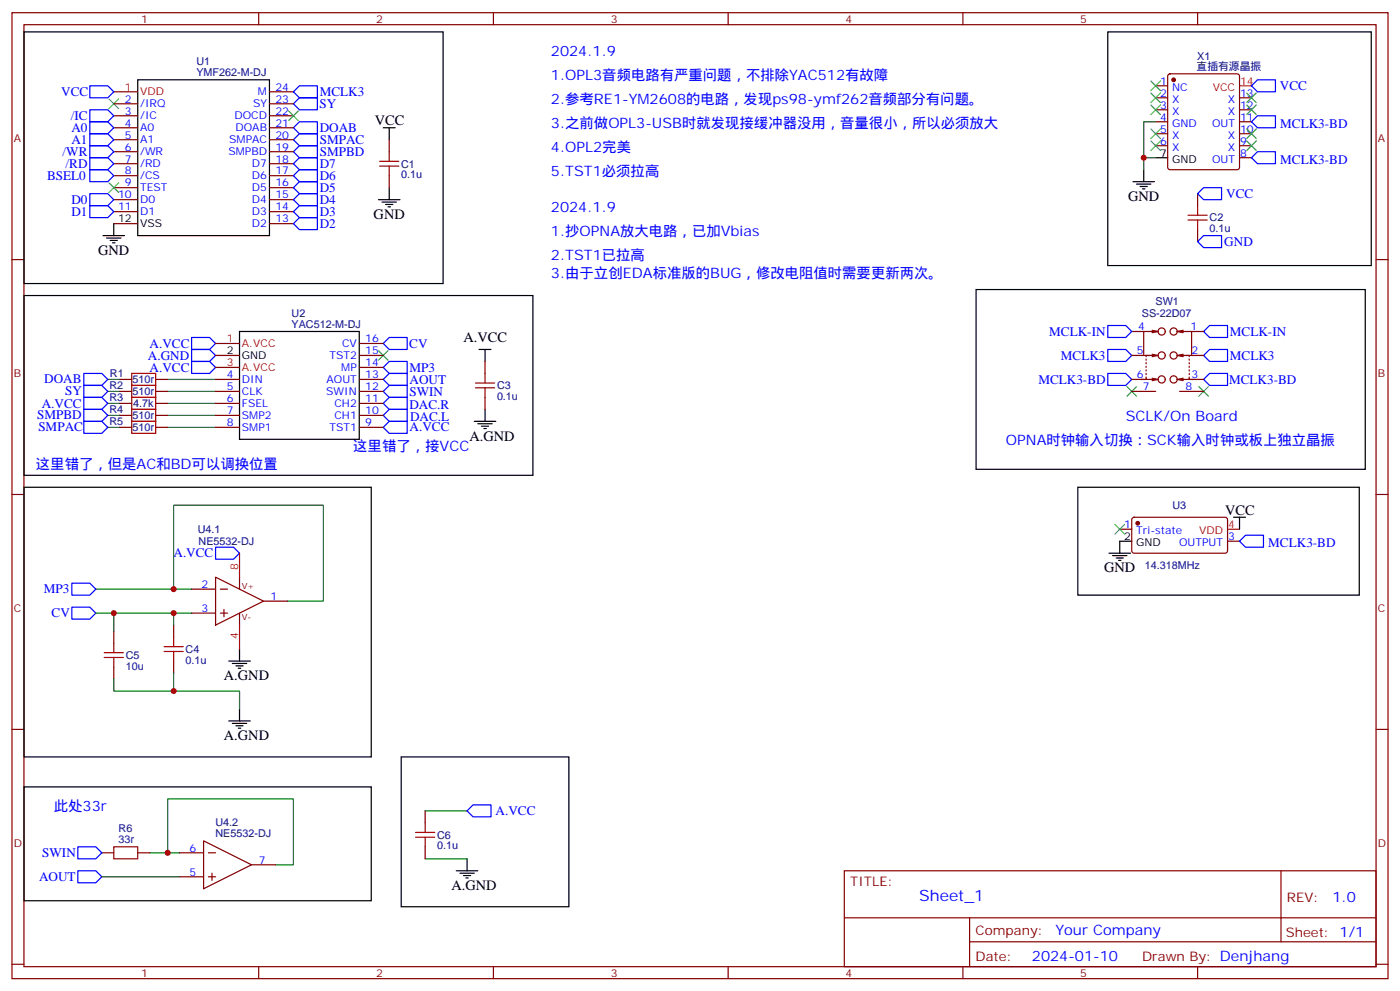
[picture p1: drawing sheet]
<svg xmlns="http://www.w3.org/2000/svg" width="412mm" height="292mm" viewBox="0 0 412 292" stroke-linecap="round" stroke-linejoin="round" font-family="sans-serif">
<g fill="none" stroke="#870000" stroke-width=".35">
<path d="M3.5 3.7h405.4v284.4h-405.4zM7.1 7.3h398.2v277.3h-398.2zM76.2 3.7v3.6M145.3 3.7v3.6M214.5 3.7v3.6M283.6 3.7v3.6M352.8 3.7v3.6M33.5 27h7.1M33.5 30.6h7.1M33.5 34.1h7.1M33.5 37.6h7.1M79.4 27h7"/>
<path d="M79.4 30.6h7M79.4 34.1h7M79.4 37.6h7M340.4 28.8h3.6M340.4 32.3h3.6M340.4 35.8h3.6M340.4 39.4h3.6M340.4 25.3h3.6M344.2 21.9l.5-.2h19.7l.5 .2 .2 .5v26.8l-.2 .5-.5 .3h-19.7l-.5-.3-.2-.5v-26.8zM365.1 28.8h3.6M365.1 32.3h3.6M365.1 35.8h3.6"/>
<path d="M365.1 39.4h3.6M33.5 41.1h7.1M33.5 44.7h7.1M33.5 48.2h7.1M33.5 51.7h7.1M33.5 55.2h7.1M33.5 58.8h7.1M79.4 41.1h7M79.4 44.7h7M79.4 48.2h7M79.4 51.7h7M79.4 55.2h7"/>
<path d="M79.4 58.8h7M114.7 41.1v3.6M114.7 51.7v3.5M340.4 42.9h3.6M352.8 57v3.5M365.1 42.9h3.6M365.1 46.4h3.6M3.5 76.4h3.6M33.5 62.3h7.1M33.5 65.8h7.1M79.4 62.3h7M79.4 65.8h7"/>
<path d="M352.8 67.6v3.5M405.3 76.4h3.6M333.4 97.6h3.5M339.4 97.2l1.7 .4M341.1 97.6h-4.2v7M341.1 97.6l-1.7 .3M346.8 97.6h4.2v7M346.8 97.6l1.7 .3M348.5 97.2l-1.7 .4M351 97.6h3.5M35.3 118.7h3.5M35.3 111.7h3.5"/>
<path d="M35.3 115.2h3.5M45.9 118.7h3.5M45.9 111.7h3.5M45.9 115.2h3.5M63.5 118.7h7.1M63.5 104.6h7.1M63.5 111.7h7.1M63.5 115.2h7.1M63.5 101.1h7.1M63.5 108.2h7.1M105.8 118.7h7.1M105.8 104.6h7.1"/>
<path d="M105.8 111.7h7.1M105.8 115.2h7.1M105.8 101.1h7.1M105.8 108.2h7.1M142.9 106.4v3.5M142.9 117v3.5M333.4 104.6h5.3M333.4 111.7h4.4M333.4 115.2h7M337.6 111v.7h2.8M337.6 105.7v.3M337.6 106.8v.3"/>
<path d="M337.6 107.8v.4M337.6 108.9v.3M337.6 109.9v.4M339.4 111.3l1.7 .4-1.7 .3M339.4 104.3l1.7 .3-1.7 .4M340.4 104.6h-2.8v.4M346.8 104.6l1.7 .4M346.8 111.7l1.7 .3M347.5 104.6h2.8v.4M347.5 115.2h7M348.5 104.3l-1.7 .3M348.5 111.3l-1.7 .4"/>
<path d="M349.2 104.6h5.3M350.1 111.7h4.4M350.3 111v.7h-2.8M350.3 105.7v.3M350.3 106.8v.3M350.3 107.8v.4M350.3 108.9v.3M350.3 109.9v.4M35.3 125.8h3.5M35.3 122.3h3.5M45.9 125.8h3.5M45.9 122.3h3.5"/>
<path d="M63.5 125.8h7.1M63.5 122.3h7.1M105.8 125.8h7.1M105.8 122.3h7.1M3.5 145.6h3.6M329.8 155.8h3.6M333.6 152.5l.5-.2h27.1l.4 .7-.1 9.4-.6 .4h-27.1l-.4-.7v-9.1zM361.6 159.3h3.5M405.3 145.6h3.6M56.4 173.4h7.1M63.5 169.9l14.1 7.1-14.1 7zM64.9 173.4h2.1"/>
<path d="M66 179.4v2.1M70.6 169.9v3.5M77.6 177h7.1M33.5 185.8v3.5M33.5 196.4v3.5M51.2 184v3.5M51.2 194.6v3.5M56.4 180.5h7.1M64.9 180.5h2.1M70.6 180.5v3.5M3.5 214.7h3.6M405.3 214.7h3.6"/>
<path d="M125.2 238.7v3.5M30 251h3.5M40.6 251h3.5M52.9 251h7.1M52.9 258.1h7.1M60 247.5l14.1 7.1-14.1 7zM61.4 251h2.1M61.4 258.1h2.1M62.4 257v2.2M74.1 254.6h7M125.2 249.3v3.5M248.7 256.3h156.6v28.3h-156.6z"/>
<path d="M377.3 256.4v20.8M248.7 270.2h156.5M285.6 277.2h119.6M285.6 270.2v14.1M3.5 283.8h3.6M76.2 284.6v3.5M145.3 284.6v3.5M214.5 284.6v3.5M283.6 284.6v3.5M352.8 284.6v3.5M405.3 283.8h3.6"/>
<circle cx="342.2" cy="97.6" r="1.06"/>
<circle cx="345.7" cy="97.6" r="1.06"/>
<circle cx="342.2" cy="104.6" r="1.06"/>
<circle cx="342.2" cy="111.7" r="1.06"/>
<circle cx="345.7" cy="104.6" r="1.06"/>
<circle cx="345.7" cy="111.7" r="1.06"/>
</g>
<g fill="none" stroke="#008700" stroke-width=".35">
<path d="M340.4 35.8h-3.5v14.2M336.9 46.4h3.5M31.7 118.7h3.6M31.7 115.2h3.6M31.7 111.7h3.6M49.4 118.7h14.1M49.4 115.2h14.1M49.4 111.7h14.1M31.7 125.8h3.6M31.7 122.3h3.6M49.4 125.8h14.1M49.4 122.3h14.1"/>
<path d="M28.2 173.4h28.2M51.2 173.4v-24.7h44v28.3h-10.5M28.2 180.5h28.2M33.5 180.5v5.3M51.2 198.1v5.3h-17.7v-3.5M51.2 180.5v3.5M51.2 203.4h19.4v5.3M125.2 238.7h12.4M30 258.1h22.9M44.1 251h5.3M52.9 251h-3.5v-15.8h37v19.4h-5.3M125.2 252.8h12.4"/>
</g>
<g fill="none" stroke="#a10000" stroke-width=".35">
<path d="M111.8 48.9h5.7M111.8 47.5h5.7M114.7 44.7v2.8M114.7 48.9v2.8M350 64.8h5.6M350 63.4h5.6M352.8 60.5v2.9M352.8 64.8v2.8M38.8 117h7.1v3.5h-7.1zM38.8 113.5h7.1v3.5h-7.1zM38.8 109.9h7.1v3.6h-7.1zM140.1 114.2h5.6"/>
<path d="M140.1 112.7h5.6M142.9 109.9v2.8M142.9 114.2v2.8M38.8 124h7.1v3.6h-7.1zM38.8 120.5h7.1v3.5h-7.1zM30.7 192.1h5.6M30.7 193.5h5.6M33.5 189.3v2.8M33.5 193.5v2.9M48.3 191.8h5.7M48.3 190.4h5.7M51.2 187.5v2.9"/>
<path d="M51.2 191.8v2.8M33.5 249.3h7.1v3.5h-7.1zM122.4 246.5h5.7M122.4 245h5.7M125.2 242.2v2.8M125.2 246.5v2.8"/>
</g>
<g fill="none" stroke="#00f" stroke-width=".35">
<path d="M26.5 35.8h5.2l1.8 1.8-1.8 1.8h-5.2zM26.5 39.4h5.2l1.8 1.7-1.8 1.8h-5.2zM26.5 32.3h5.2l1.8 1.8-1.8 1.7h-5.2zM26.5 25.3h5.2l1.8 1.7-1.8 1.8h-5.2zM86.4 30.6l1.8-1.8h5.3v3.5h-5.3zM86.4 37.6l1.8-1.8h5.3v3.6h-5.3zM86.4 27l1.8-1.7h5.3v3.5h-5.3zM370.4 23.5h5.3v3.5h-5.3l-1.7-1.7zM370.4 34.1h5.3v3.5h-5.3l-1.7-1.8zM26.5 57h5.2l1.8 1.8-1.8 1.7h-5.2zM26.5 46.4h5.2l1.8 1.8-1.8 1.8h-5.2zM26.5 42.9h5.2l1.8 1.8-1.8 1.7h-5.2z"/>
<path d="M26.5 50h5.2l1.8 1.7-1.8 1.8h-5.2zM86.4 41.1l1.8-1.7h5.3v3.5h-5.3zM86.4 44.7l1.8-1.8h5.3v3.5h-5.3zM88.2 57h5.3v3.5h-5.3l-1.8-1.7zM88.2 53.5h5.3v3.5h-5.3l-1.8-1.8zM88.2 50h5.3v3.5h-5.3l-1.8-1.8zM88.2 46.4h5.3v3.6h-5.3l-1.8-1.8zM354.5 55.2h5.3v3.6h-5.3l-1.7-1.8zM370.4 44.7h5.3v3.5h-5.3l-1.7-1.8zM26.5 60.5h5.2l1.8 1.8-1.8 1.8h-5.2zM86.4 65.8l1.8-1.7h5.3v3.5h-5.3zM86.4 62.3l1.8-1.8h5.3v3.6h-5.3z"/>
<path d="M354.5 69.4h5.3v3.5h-5.3l-1.7-1.8zM56.4 99.3h5.3l1.8 1.8-1.8 1.8h-5.3zM326.3 95.8h5.3l1.8 1.8-1.8 1.7h-5.3zM356.3 95.8h5.3v3.5h-5.3l-1.8-1.7zM24.7 117h5.3l1.7 1.7-1.7 1.8h-5.3zM24.7 109.9h5.3l1.7 1.8-1.7 1.8h-5.3zM24.7 113.5h5.3l1.7 1.7-1.7 1.8h-5.3zM56.4 102.9h5.3l1.8 1.7-1.8 1.8h-5.3zM56.4 106.4h5.3l1.8 1.8-1.8 1.7h-5.3zM112.9 101.1l1.8-1.8h5.2v3.6h-5.2zM112.9 108.2l1.8-1.8h5.2v3.5h-5.2zM112.9 111.7l1.8-1.8h5.2v3.6h-5.2z"/>
<path d="M112.9 115.2l1.8-1.7h5.2v3.5h-5.2zM114.7 117h5.2v3.5h-5.2l-1.8-1.8zM326.3 102.9h5.3l1.8 1.7-1.8 1.8h-5.3zM326.3 109.9h5.3l1.8 1.8-1.8 1.8h-5.3zM354.5 104.6l1.8-1.7h5.3v3.5h-5.3zM356.3 109.9h5.3v3.6h-5.3l-1.8-1.8zM24.7 124h5.3l1.7 1.8-1.7 1.8h-5.3zM24.7 120.5h5.3l1.7 1.8-1.7 1.7h-5.3zM114.7 124h5.2v3.6h-5.2l-1.8-1.8zM114.7 120.5h5.2v3.5h-5.2l-1.8-1.7zM366.9 157.6h5.3v3.5h-5.3l-1.8-1.8zM21.2 178.7h5.3l1.7 1.8-1.7 1.7h-5.3z"/>
<path d="M21.2 171.7h5.3l1.7 1.7-1.7 1.8h-5.3zM63.5 161.1h5.3l1.8 1.7-1.8 1.8h-5.3zM139.3 236.9h5.3v3.6h-5.3l-1.7-1.8zM22.9 249.3h5.3l1.8 1.7-1.8 1.8h-5.3zM22.9 256.3h5.3l1.8 1.8-1.8 1.8h-5.3z"/>
</g>
<g fill="none" stroke="#3c3" stroke-width=".35">
<path d="M32.1 29.1l2.8 2.9M34.9 29.1l-2.8 2.9M85 32.7l2.8 2.8M87.8 32.7l-2.8 2.8M339 23.8l2.8 2.9M339 27.4l2.8 2.8M339 30.9l2.8 2.8M339 38l2.8 2.8M341.8 23.8l-2.8 2.9M341.8 27.4l-2.8 2.8M341.8 30.9l-2.8 2.8M341.8 38l-2.8 2.8"/>
<path d="M367.2 38l2.9 2.8M367.2 30.9l2.9 2.8M367.2 27.4l2.9 2.8M370.1 38l-2.9 2.8M370.1 30.9l-2.9 2.8M370.1 27.4l-2.9 2.8M32.1 53.8l2.8 2.9M34.9 53.8l-2.8 2.9M339 41.5l2.8 2.8M341.8 41.5l-2.8 2.8M367.2 41.5l2.9 2.8M370.1 41.5l-2.9 2.8"/>
<path d="M111.5 103.2l2.8 2.8M114.3 103.2l-2.8 2.8M332 113.8l2.8 2.8M334.8 113.8l-2.8 2.8M353.1 113.8l2.9 2.8M356 113.8l-2.9 2.8M328.4 154.4l2.9 2.8M331.3 154.4l-2.9 2.8"/>
</g>
<g fill="none" stroke="#000" stroke-width=".35">
<path d="M7.1 9.4h123.4v74.1h-123.4zM326.3 9.4h77.6v68.8h-77.6zM40.6 23.5h38.8v45.9h-38.8zM112.9 37.6h3.5M114.7 37.6v3.5M111.5 58.8h6.3M112.5 59.5h4.3M114.7 55.2v3.6M333.7 53.5h6.4M334.8 54.2h4.2M335.8 54.9h2.2M336.5 55.6h.8"/>
<path d="M336.9 50v3.5M340.4 46.4h3.6M30.3 69.4h6.4M31.4 70.1h4.2M32.5 70.8h2.1M33.2 71.5h.7M33.5 65.8v3.6M113.6 60.2h2.1M114.3 60.9h.7M7.1 87h149.9v52.9h-149.9zM70.6 97.6h35.2v31.7h-35.2zM287.5 85.2h114.7v52.9h-114.7z"/>
<path d="M141.1 102.9h3.5M142.9 102.9v3.5M139.7 124h6.3M140.8 124.7h4.2M141.8 125.4h2.1M142.5 126.2h.7M142.9 120.5v3.5M7.1 143.4h102.3v79.4h-102.3zM317.5 143.4h82.9v31.8h-82.9zM333.4 159.3h-3.6v3.5M363.4 152.3h3.5M365.1 152.3v3.5"/>
<path d="M326.7 162.8h6.3M327.7 163.5h4.3M328.8 164.3h2.1M329.5 165h.7M67.4 194.6h6.3M68.4 195.3h4.3M69.5 196h2.1M70.2 196.7h.7M70.6 191.1v3.5M67.4 212.2h6.3M68.4 212.9h4.3M69.5 213.6h2.1"/>
<path d="M70.2 214.3h.7M70.6 208.7v3.5M7.1 231.6h102.3v33.5h-102.3zM118.2 222.8h49.4v44.1h-49.4zM134.4 256.3h6.4M135.5 257h4.2M136.5 257.7h2.1M137.2 258.4h.7M137.6 252.8v3.5"/>
</g>
<path d="M365.1 25.3h3.6M361.6 155.8h3.5M70.6 162.8v7.1M70.6 184v7.1" fill="none" stroke="#f00" stroke-width=".35"/>
<g fill="#870000" stroke="#870000" stroke-width=".35">
<circle cx="335.1" cy="154" r=".53"/>
<circle cx="345.7" cy="23.5" r=".53"/>
</g>
<g fill="#c00">
<circle cx="49.4" cy="251" r=".88"/>
<circle cx="51.2" cy="173.4" r=".88"/>
<circle cx="33.5" cy="180.5" r=".88"/>
<circle cx="51.2" cy="180.5" r=".88"/>
<circle cx="51.2" cy="203.4" r=".88"/>
<circle cx="336.9" cy="46.4" r=".88"/>
</g>
<text font-size="4.6" fill="#00f" x="270.8" y="265.4">Sheet_1</text>
<g font-size="4.2" fill="#00f">
<text x="162.3" y="16.4">2024.1.9</text>
<text x="162.3" y="23.5">1.OPL3音频电路有严重问题，不排除YAC512有故障</text>
<text x="162.3" y="30.6">2.参考RE1-YM2608的电路，发现ps98-ymf262音频部分有问题。</text>
<text x="162.3" y="37.6">3.之前做OPL3-USB时就发现接缓冲器没用，音量很小，所以必须放大</text>
<text x="162.3" y="44.7">4.OPL2完美</text>
<text x="162.3" y="51.7">5.TST1必须拉高</text>
<text x="162.3" y="62.3">2024.1.9</text>
<text x="162.3" y="69.4">1.抄OPNA放大电路，已加Vbias</text>
<text x="162.3" y="76.4">2.TST1已拉高</text>
<text x="162.3" y="81.7">3.由于立创EDA标准版的BUG，修改电阻值时需要更新两次。</text>
<text x="331.6" y="124">SCLK/On Board</text>
<text x="296.3" y="131.1">OPNA时钟输入切换：SCK输入时钟或板上独立晶振</text>
<text x="104.1" y="132.9">这里错了，接VCC</text>
<text x="10.6" y="138.1">这里错了，但是AC和BD可以调换位置</text>
<text x="15.9" y="238.7">此处33r</text>
<text x="392.5" y="265.6">1.0</text>
<text x="310.9" y="275.2">Your Company</text>
<text x="304" y="283">2024-01-10</text>
</g>
<g font-size="4.2">
<text x="110.4" y="36.9">VCC</text>
<text x="332.3" y="59.1">GND</text>
<text x="110.1" y="64.4">GND</text>
<text x="28.9" y="75">GND</text>
<text x="136.6" y="100.8">A.VCC</text>
<text x="138.3" y="129.7">A.GND</text>
<text x="360.9" y="151.6">VCC</text>
<text x="325.3" y="168.5">GND</text>
<text x="66" y="200.2">A.GND</text>
<text x="66" y="217.9">A.GND</text>
<text x="133" y="262">A.GND</text>
</g>
<g font-size="3.9" fill="#00f">
<text x="18" y="28.3">VCC</text>
<text x="94.2" y="28.3">MCLK3</text>
<text x="377" y="26.5">VCC</text>
<text x="20.8" y="35.3">/IC</text>
<text x="94.1" y="31.7">SY</text>
<text x="21" y="38.9">A0</text>
<text x="94.2" y="38.8">DOAB</text>
<text x="377.1" y="37.6">MCLK3-BD</text>
<text x="18.5" y="45.9">/WR</text>
<text x="21" y="42.3">A1</text>
<text x="94.2" y="45.9">SMPBD</text>
<text x="94.2" y="42.3">SMPAC</text>
<text x="13.9" y="53">BSEL0</text>
<text x="19.3" y="49.4">/RD</text>
<text x="94.2" y="52.9">D6</text>
<text x="94.2" y="49.4">D7</text>
<text x="377.1" y="48.2">MCLK3-BD</text>
<text x="94.2" y="59.9">D4</text>
<text x="94.2" y="56.4">D5</text>
<text x="361.2" y="58.3">VCC</text>
<text x="21" y="60">D0</text>
<text x="21" y="63.5">D1</text>
<text x="94.2" y="63.5">D3</text>
<text x="94.2" y="67">D2</text>
<text x="360.6" y="72.6">GND</text>
<text x="309.1" y="98.8">MCLK-IN</text>
<text x="362.3" y="98.8">MCLK-IN</text>
<text x="43.6" y="105.9">A.GND</text>
<text x="44.1" y="102.3">A.VCC</text>
<text x="120.6" y="102.3">CV</text>
<text x="312.5" y="105.9">MCLK3</text>
<text x="362.3" y="105.9">MCLK3</text>
<text x="13" y="112.9">DOAB</text>
<text x="44.1" y="109.4">A.VCC</text>
<text x="120.6" y="112.9">AOUT</text>
<text x="120.6" y="109.5">MP3</text>
<text x="305.9" y="112.9">MCLK3-BD</text>
<text x="362" y="112.9">MCLK3-BD</text>
<text x="12.3" y="120">A.VCC</text>
<text x="19.2" y="116.4">SY</text>
<text x="120.6" y="116.5">SWIN</text>
<text x="10.9" y="123.5">SMPBD</text>
<text x="120.6" y="120.5">DAC.R</text>
<text x="120.8" y="124">DAC.L</text>
<text x="11.3" y="127">SMPAC</text>
<text x="120.6" y="127">A.VCC</text>
<text x="373.6" y="161.1">MCLK3-BD</text>
<text x="51.1" y="164.1">A.VCC</text>
<text x="12.9" y="174.7">MP3</text>
<text x="15.2" y="181.7">CV</text>
<text x="146" y="240">A.VCC</text>
<text x="12.4" y="252.3">SWIN</text>
<text x="11.5" y="259.3">AOUT</text>
</g>
<g font-size="3.9" fill="#800">
<text x="250.5" y="260.9">TITLE:</text>
<text x="379.1" y="265.6">REV:</text>
<text x="287.4" y="275.1">Company:</text>
<text x="378.7" y="275.7">Sheet: 1/1</text>
<text x="287.4" y="282.8">Date:</text>
<text x="336.4" y="282.9">Drawn By: Denjhang</text>
</g>
<g font-size="3.2" fill="#800">
<text x="41.6" y="6.7">1</text>
<text x="110.8" y="6.7">2</text>
<text x="179.9" y="6.7">3</text>
<text x="249.1" y="6.7">4</text>
<text x="318.2" y="6.7">5</text>
<text x="4.1" y="41.8">A</text>
<text x="405.9" y="41.8">A</text>
<text x="4.1" y="111">B</text>
<text x="405.9" y="111">B</text>
<text x="4.1" y="180.1">C</text>
<text x="405.9" y="180.1">C</text>
<text x="4.1" y="249.3">D</text>
<text x="405.9" y="249.3">D</text>
<text x="41.6" y="287.5">1</text>
<text x="110.8" y="287.5">2</text>
<text x="179.9" y="287.5">3</text>
<text x="249.1" y="287.5">4</text>
<text x="318.2" y="287.5">5</text>
</g>
<g font-size="3.2" fill="#000080">
<text x="352.7" y="17.5">X1</text>
<text x="57.9" y="22.4">YMF262-M-DJ</text>
<text x="57.9" y="19.2">U1</text>
<text x="352.5" y="20.6">直插有源晶振</text>
<text x="118.2" y="52.5">0.1u</text>
<text x="118.2" y="49.3">C1</text>
<text x="356.3" y="65.2">C2</text>
<text x="356.3" y="68.4">0.1u</text>
<text x="340.4" y="89.9">SW1</text>
<text x="85.9" y="93.3">U2</text>
<text x="336.4" y="93.4">SS-22D07</text>
<text x="85.9" y="96.5">YAC512-M-DJ</text>
<text x="32.4" y="111.1">R1</text>
<text x="39" y="112.8">510r</text>
<text x="32.3" y="118.1">R3</text>
<text x="32.3" y="114.6">R2</text>
<text x="39" y="116.4">510r</text>
<text x="39.2" y="119.9">4.7k</text>
<text x="146.4" y="117.8">0.1u</text>
<text x="146.4" y="114.6">C3</text>
<text x="32.3" y="125.2">R5</text>
<text x="32.3" y="121.6">R4</text>
<text x="39" y="123.4">510r</text>
<text x="39" y="127">510r</text>
<text x="345.4" y="149.9">U3</text>
<text x="58.3" y="156.9">U4.1</text>
<text x="58.5" y="160.5">NE5532-DJ</text>
<text x="337.2" y="167.5">14.318MHz</text>
<text x="37" y="197.1">10u</text>
<text x="37" y="194">C5</text>
<text x="54.7" y="195.4">0.1u</text>
<text x="54.7" y="192.2">C4</text>
<text x="34.9" y="245">R6</text>
<text x="63.5" y="243.2">U4.2</text>
<text x="34.9" y="248.2">33r</text>
<text x="63.5" y="246.2">NE5532-DJ</text>
<text x="128.8" y="250">0.1u</text>
<text x="128.8" y="246.9">C6</text>
</g>
<g font-size="3.2" fill="#f00">
<text x="36.8" y="26.7">1</text>
<text x="41.3" y="28.1">VDD</text>
<text x="357.2" y="26.7">VCC</text>
<text x="365.3" y="24.9">14</text>
<text x="66.8" y="100.8">1</text>
<text x="66.8" y="107.8">3</text>
<text x="71.3" y="102.2">A.VCC</text>
<text x="71.3" y="109.2">A.VCC</text>
<text x="361.8" y="155.4">4</text>
<text x="353.2" y="157.2">VDD</text>
<text x="70.2" y="167.8" transform="rotate(-90 70.2 167.8)">8</text>
<text x="70.2" y="188.1" transform="rotate(-90 70.2 188.1)">4</text>
</g>
<g font-size="3.2" fill="#00f">
<text x="76" y="28.1">M</text>
<text x="81.1" y="26.7">24</text>
<text x="341.8" y="28.4">2</text>
<text x="341.8" y="24.9">1</text>
<text x="345.3" y="26.7">NC</text>
<text x="365.3" y="28.4">13</text>
<text x="36.8" y="30.2">2</text>
<text x="36.8" y="33.7">3</text>
<text x="41.3" y="31.6">/IRQ</text>
<text x="41.3" y="35.1">/IC</text>
<text x="69.1" y="35.1">DOCD</text>
<text x="74.5" y="31.6">SY</text>
<text x="81.1" y="33.7">22</text>
<text x="81.1" y="30.2">23</text>
<text x="341.8" y="35.5">4</text>
<text x="341.8" y="32">3</text>
<text x="345.3" y="33.7">X</text>
<text x="345.3" y="30.2">X</text>
<text x="361.6" y="30.2">X</text>
<text x="361.6" y="33.7">X</text>
<text x="365.3" y="32">12</text>
<text x="365.3" y="35.5">11</text>
<text x="36.8" y="37.3">4</text>
<text x="36.8" y="40.8">5</text>
<text x="41.3" y="38.7">A0</text>
<text x="69.4" y="38.7">DOAB</text>
<text x="81.1" y="40.8">20</text>
<text x="81.1" y="37.3">21</text>
<text x="341.8" y="39">5</text>
<text x="345.3" y="40.8">X</text>
<text x="345.3" y="37.3">GND</text>
<text x="357" y="37.3">OUT</text>
<text x="361.6" y="40.8">X</text>
<text x="365.3" y="39">10</text>
<text x="36.8" y="44.3">6</text>
<text x="36.8" y="47.8">7</text>
<text x="41.3" y="42.2">A1</text>
<text x="41.3" y="45.7">/WR</text>
<text x="67.3" y="45.7">SMPBD</text>
<text x="67.5" y="42.2">SMPAC</text>
<text x="81.1" y="47.8">18</text>
<text x="81.1" y="44.3">19</text>
<text x="341.8" y="42.5">6</text>
<text x="345.3" y="44.3">X</text>
<text x="357" y="47.8">OUT</text>
<text x="361.6" y="44.3">X</text>
<text x="365.3" y="42.5">9</text>
<text x="365.3" y="46.1">8</text>
<text x="36.8" y="51.4">8</text>
<text x="41.3" y="49.2">/RD</text>
<text x="41.3" y="52.8">/CS</text>
<text x="74.2" y="52.8">D6</text>
<text x="74.2" y="49.2">D7</text>
<text x="81.1" y="51.4">17</text>
<text x="34.8" y="58.4">10</text>
<text x="36.8" y="54.9">9</text>
<text x="41.3" y="56.3">TEST</text>
<text x="41.3" y="59.8">D0</text>
<text x="74.2" y="59.8">D4</text>
<text x="74.2" y="56.3">D5</text>
<text x="81.1" y="58.4">15</text>
<text x="81.1" y="54.9">16</text>
<text x="34.8" y="61.9">11</text>
<text x="41.3" y="63.4">D1</text>
<text x="74.2" y="63.4">D3</text>
<text x="81.1" y="65.5">13</text>
<text x="81.1" y="61.9">14</text>
<text x="74.2" y="66.9">D2</text>
<text x="107.6" y="100.8">16</text>
<text x="335.2" y="97.2">4</text>
<text x="350.7" y="97.2">1</text>
<text x="97" y="105.7">TST2</text>
<text x="100.7" y="102.2">CV</text>
<text x="107.6" y="107.8">14</text>
<text x="107.6" y="104.3">15</text>
<text x="334.9" y="104.3">5</text>
<text x="351" y="104.3">2</text>
<text x="66.8" y="111.3">4</text>
<text x="71.3" y="112.7">DIN</text>
<text x="96.2" y="112.7">AOUT</text>
<text x="100.5" y="109.2">MP</text>
<text x="107.6" y="111.3">13</text>
<text x="334.9" y="111.3">6</text>
<text x="351" y="111.3">3</text>
<text x="66.8" y="114.9">5</text>
<text x="66.8" y="118.4">6</text>
<text x="71.3" y="116.3">CLK</text>
<text x="71.3" y="119.8">FSEL</text>
<text x="96.1" y="116.3">SWIN</text>
<text x="98.5" y="119.8">CH2</text>
<text x="107.6" y="118.4">11</text>
<text x="107.6" y="114.9">12</text>
<text x="336.6" y="114.9">7</text>
<text x="349.2" y="114.9">8</text>
<text x="66.8" y="121.9">7</text>
<text x="66.8" y="125.4">8</text>
<text x="71.3" y="123.3">SMP2</text>
<text x="98.5" y="123.3">CH1</text>
<text x="107.6" y="125.4">9</text>
<text x="107.6" y="121.9">10</text>
<text x="71.3" y="126.9">SMP1</text>
<text x="97" y="126.9">TST1</text>
<text x="331.2" y="155.4">1</text>
<text x="334.7" y="157.2">Tri-state</text>
<text x="347.3" y="160.7">OUTPUT</text>
<text x="361.8" y="159">3</text>
<text x="59.4" y="173.1">2</text>
<text x="79.7" y="176.6">1</text>
<text x="59.4" y="180.1">3</text>
<text x="55.8" y="250.7">6</text>
<text x="55.8" y="257.7">5</text>
<text x="76.2" y="254.2">7</text>
</g>
<g font-size="3.2">
<text x="341.8" y="46.1">7</text>
<text x="345.3" y="47.8">GND</text>
<text x="34.8" y="65.5">12</text>
<text x="41.3" y="66.9">VSS</text>
<text x="66.8" y="104.3">2</text>
<text x="71.3" y="105.7">GND</text>
<text x="331.2" y="159">2</text>
<text x="334.7" y="160.7">GND</text>
</g>
<g font-size="2.5" fill="#800">
<text x="71.3" y="173.4">V+</text>
<text x="71.3" y="182.6">V-</text>
</g>
</svg>
